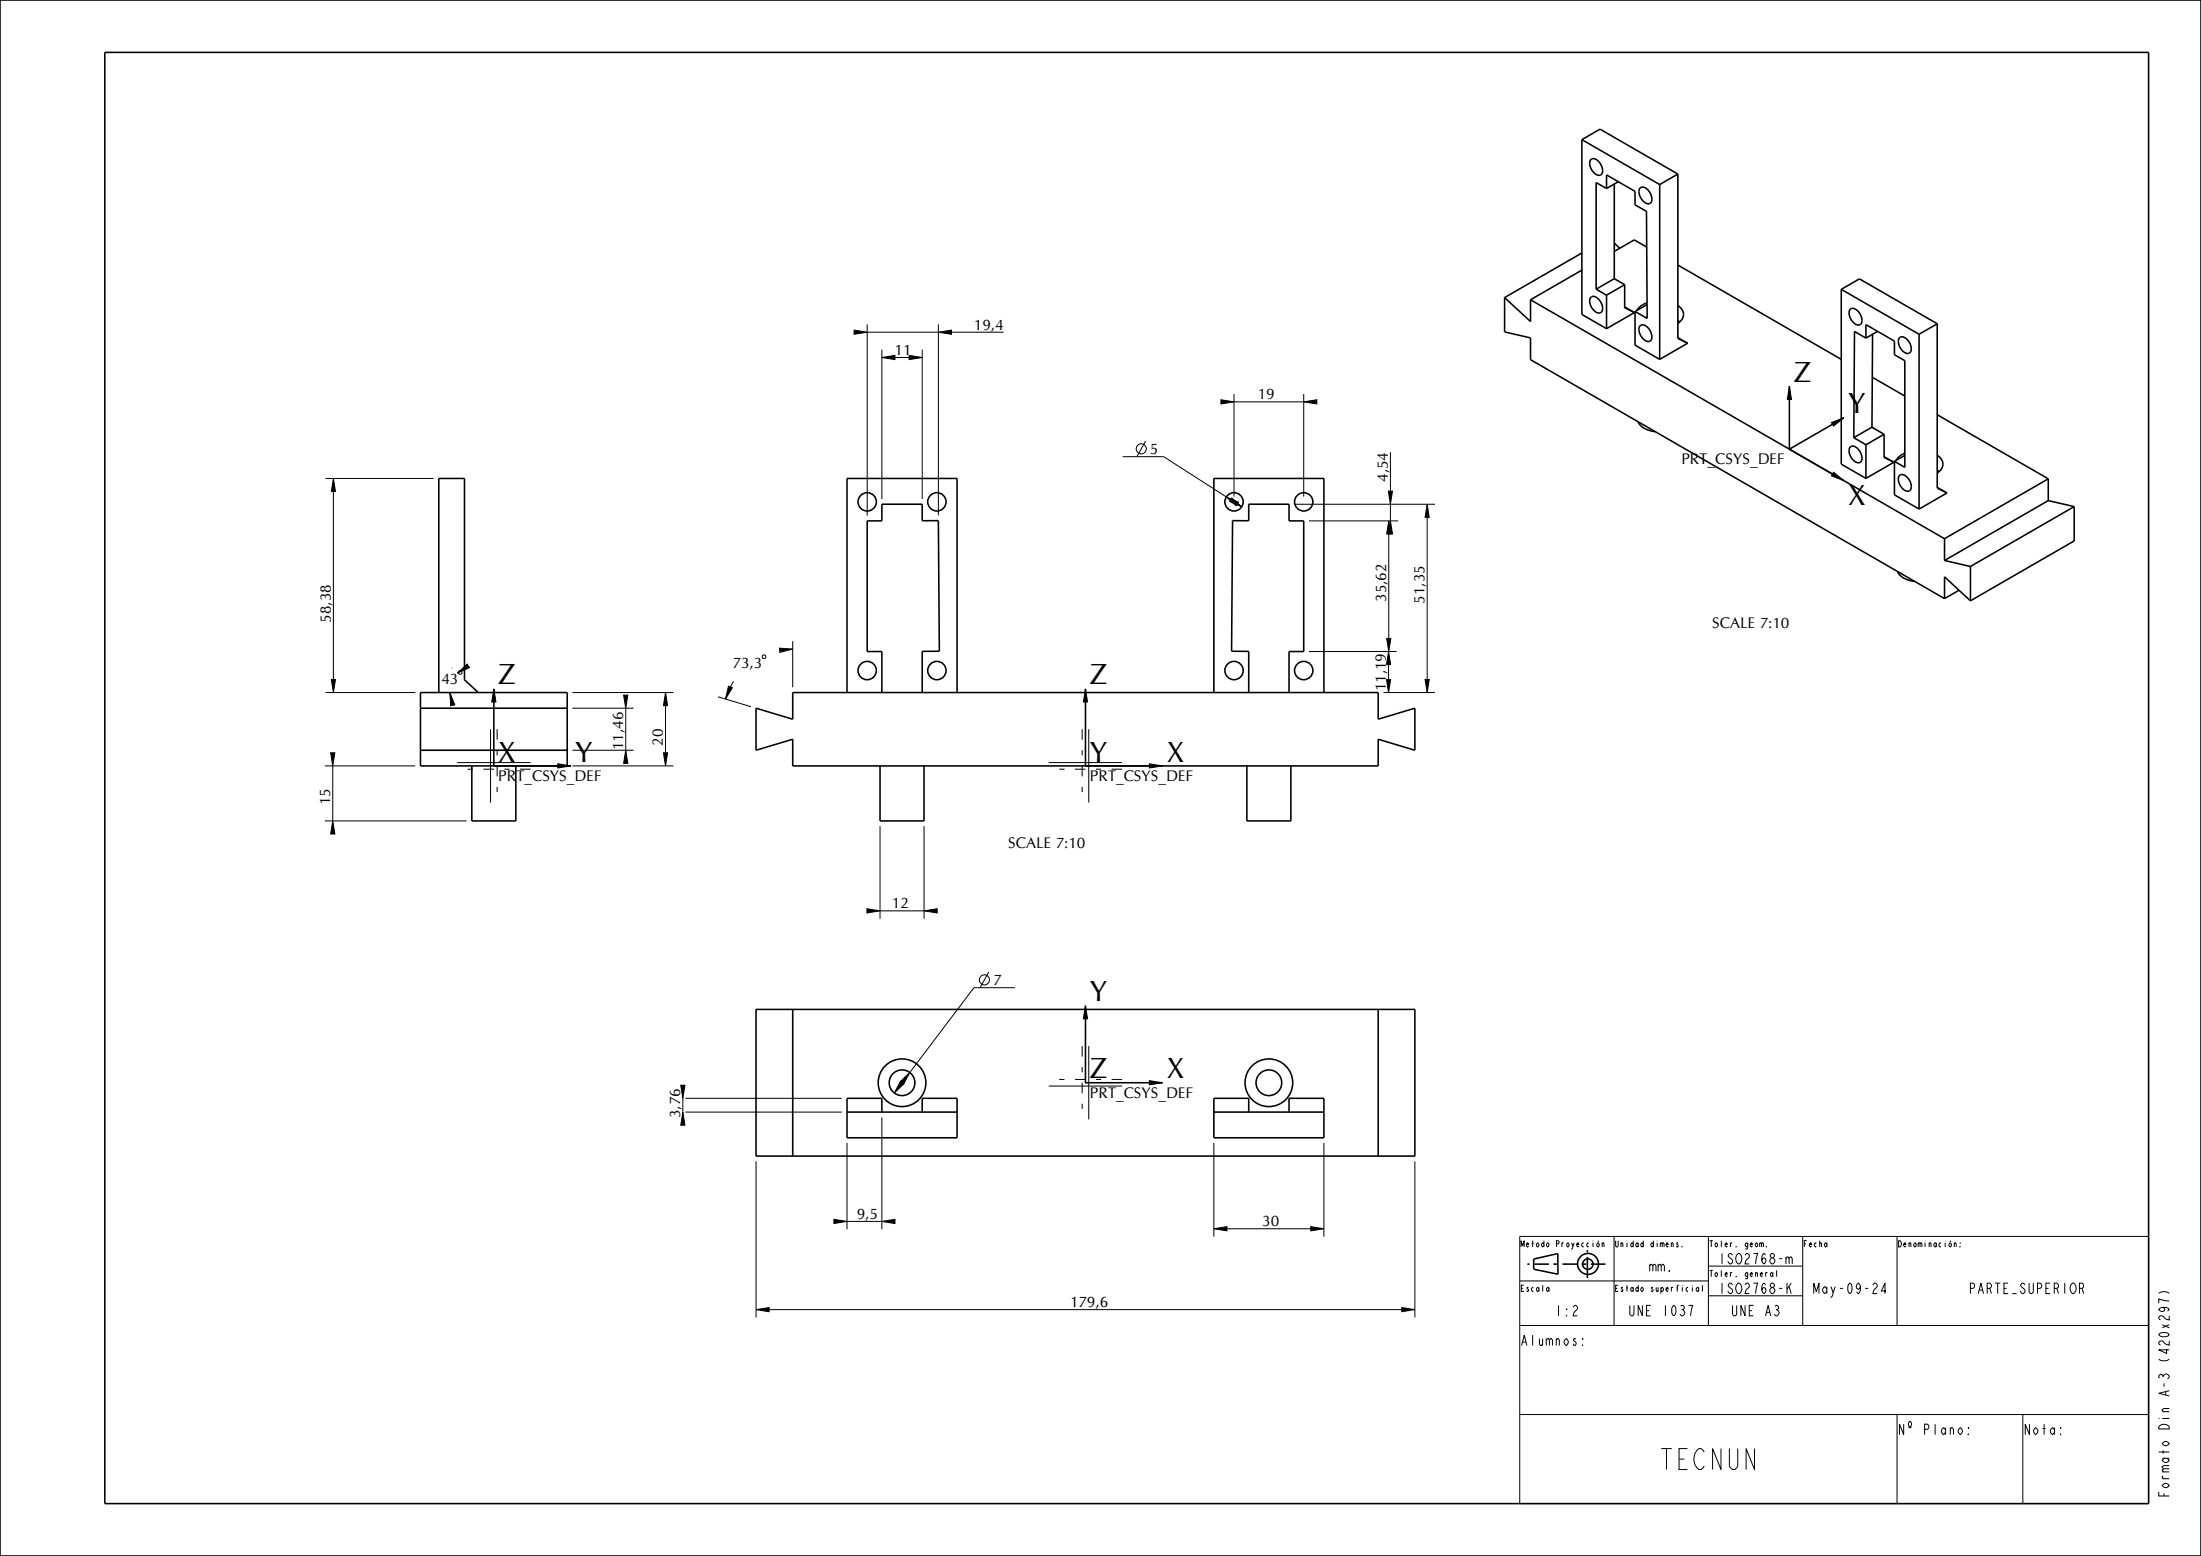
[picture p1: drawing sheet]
<svg xmlns="http://www.w3.org/2000/svg" width="420mm" height="297mm" viewBox="0 0 420 297" stroke-linecap="round" stroke-linejoin="round" font-family="sans-serif">
<g fill="none" stroke="#000" stroke-width=".19">
<path d="M163 63l2.5 .4-2.5 .4zM165.5 61.9v36.5M165.5 63.4h13.6M168.3 68.2l2.5-.4v.8zM168.3 66.7v28.5M170.8 68.2h2.7M173.5 67.8l2.5 .4-2.5 .4zM176 66.7v28.5M179.1 63.4l2.5-.4v.8zM179.1 61.9v36.5M181.6 63.4h9.9M233 76.3l2.5 .4-2.5 .4z"/>
<path d="M235.5 75.2v19.6M235.5 76.7h13.3M248.8 76.7l2.5-.4v.8zM248.8 75.2v19.6M341.5 73.7l.4 2.5h-.8zM62.1 91.3h20.6M63.6 91.3l.4 2.5h-.8zM63.6 93.8v35.9M214.2 87.2h7.9l11.9 7.6M218.6 84.2l-1.7 3M234 94.8l2.3 1.1-.4 .6zM235.1 95l1.9 1.7-2.4-1z"/>
<path d="M247 96.2h26.8M249.8 99.4h17M264.9 93.7h.8l-.4 2.5zM265 99.4l.4 2.5h-.8zM265.3 99.4l.4 2.5h-.8zM265.3 86.3v7.4M265.3 96.2v3.2M272.3 96.2l.4 2.5h-.8zM272.3 98.7v31M349.5 80.6l2.3-.9-1.9 1.6zM349.9 90.1l2 1.6-2.4-.9zM265 101.9v20"/>
<path d="M62.1 132.2h17.1M63.2 129.7h.8l-.4 2.5zM85.8 132.2l1 2.3-.8 .2zM86.2 127.5h.1M87.3 128.5l1.8-1.7 .5 .6zM87.6 128h.4l.1 .2v.3l-.1 .2h-.4l-.1-.2v-.3zM94.2 131.5l.4 2.5h-.8zM109.2 132.2h19.3M109.2 135.2h11.7M119 132.7h.8l-.4 2.5zM119.4 135.2v8M127 132.2l.4 2.5h-.8z"/>
<path d="M127 134.7v9M137 133l6.3 1.9M139 131l.8 .3-1.4 2.1zM140 130.1l-.6 1M145.4 125.2l.2-.2h.3l.2 .2v.3l-.2 .2h-.3l-.2-.2zM148.7 123.7l2.6 .2-2.5 .6zM151.3 122.4v8.8M207.1 131.5l.4 2.5h-.8zM249.8 124.4h16.7M264 132.2h9.8M264.6 129.7h.8l-.4 2.5zM264.6 121.9h.8l-.4 2.5z"/>
<path d="M265 124.4l.4 2.5h-.8zM265 126.9v2.8M271.9 129.7h.8l-.4 2.5zM62 156.7h27M62 146.2h17.2M63.1 143.7h.8l-.4 2.5zM63.5 156.7l.4 2.5h-.8zM63.5 146.2v10.5M106.4 145.8l2.5 .4-2.5 .4zM109.2 146.2h19.3M109.2 143.2h11.7M119.4 143.2l.4 2.5h-.8z"/>
<path d="M126.6 143.7h.8l-.4 2.5zM167.9 157.7v17.7M176.3 157.7v17.7M219.3 145.8l2.5 .4-2.5 .4zM165.4 173.5l2.5 .4-2.5 .4zM167.9 173.9h8.4M176.3 173.9l2.5-.4v.8zM188.7 185.5l-1.7 3M193.7 188.5h-7.9l-12.2 16.2M207.1 192l.4 2.5h-.8zM129.9 207.1h.8l-.4 2.5zM130.3 212.3l.4 2.5h-.8z"/>
<path d="M130.3 209.6v2.7M130.8 212.3h29.8M130.8 209.6h29.8M161.6 218.2v16.4M168.3 213.3v21.3M171.8 206.5l1.8-1.8-1.2 2.3zM171.8 206.4l.7 .5-1.8 1.7zM219.3 206.3l2.5 .4-2.5 .4zM231.6 218.2v17.8M252.6 218.2v17.8M144.3 221.7v29.8M159.1 232.7l2.5 .4-2.5 .4z"/>
<path d="M161.6 233.1h6.7M168.3 233.1l2.5-.4v.8zM231.6 234.5l2.5-.4v.8zM234.1 234.5h16M250.1 234.1l2.5 .4-2.5 .4zM270 221.7v29.8M290 236h120v51h-120zM308 236v17M326 236v17M344 236v17M362 236v17M144.3 250l2.5-.4v.8z"/>
<path d="M146.8 250h120.7M267.5 249.6l2.5 .4-2.5 .4zM290 253h120M290 244.5h36M326 247.3h18M326 241.7h18M411.9 246.8a1.78 1.78 0 0 1 2 0M290 270h120M362 270v17M386 270v17"/>
<circle cx="217.8" cy="85.7" r=".98"/>
<circle cx="187.8" cy="187" r=".98"/>
</g>
<g fill="none" stroke="#000" stroke-width=".3">
<path d="M0 0h420v297h-420zM20 10h390v277h-390zM301.9 26.7l3.4-2 14.9 8.5M301.9 26.7v33.3l4.7 2.7M301.9 26.7l14.8 8.5M303.6 30.5v-.1a1.16 1.16 0 0 1 1.7 .7 1.7 1.7 0 0 1 .2 2.2 1.16 1.16 0 0 1-1.6-.6 1.78 1.78 0 0 1-.3-2.2zM306.6 36l-2-1.2v20.4M306.6 36v-2.6l5.4 3.1v2.6l2.2 1.2 .1 20.5-2.3-1.3M308 35.1v18.1M308.8 34.7l-2.2 1.3M313 35.9v-.1a1.16 1.16 0 0 1 1.7 .7 1.7 1.7 0 0 1 .2 2.3 1.16 1.16 0 0 1-1.6-.7 1.78 1.78 0 0 1-.3-2.2zM316.7 35.2v33.4"/>
<path d="M320.2 33.2l-3.5 2M320.2 33.2v31.4l1.8 .9M287.1 56.8v6.6l5 1.1v4.2l79 45.6M287.1 56.8l5 4.6v-4.2M292.1 57.2l79 45.6M301.9 48.3l-14.8 8.5M301.9 51.6l-9.8 5.6M303.6 56.8v-.1a1.16 1.16 0 0 1 1.7 .7 1.7 1.7 0 0 1 .2 2.2 1.16 1.16 0 0 1-1.6-.6 1.78 1.78 0 0 1-.3-2.2zM304.6 55.2l2 1.1M306.6 56.3v6.4M308 53.2l-3.4 2M308 46.4l1.1 1"/>
<path d="M308 53.2l2 1.1M310 54.3v4.4l1.9 1M310 54.3l-3.4 2M310 58.6l1.9 1.1M311.9 59.7l-5.3 3M312 59.5v6.4l4.7 2.7M314.2 47.2l-2.3-1.4-3.9 2.2M314.3 57.8l-.4 .2a3.3 3.3 0 0 0-1.5 1.3M314.3 58.1l-2.3 1.4M320.2 50.6l31.2 18M320.2 58.3a1.88 1.88 0 0 1 1.1 1.7 1.88 1.88 0 0 1-1.1 1.7M351.4 55.2v33.4l4.7 2.7"/>
<path d="M351.4 55.2l3.4-2 14.9 8.6M351.4 55.2l14.8 8.6M353 59.1l.1-.1a1.16 1.16 0 0 1 1.7 .6 1.7 1.7 0 0 1 .2 2.3 1.16 1.16 0 0 1-1.6-.6 1.78 1.78 0 0 1-.4-2.2zM313 62.2v-.1a1.16 1.16 0 0 1 1.7 .7 1.7 1.7 0 0 1 .2 2.2 1.16 1.16 0 0 1-1.6-.6 1.78 1.78 0 0 1-.3-2.2zM320.2 64.4l1.8 1.1M320.2 61.2l.3 .2M322 65.5l-5.3 3.1M341.5 73.7v12l10.3-6M356.1 64.5v-2.5l5.4 3.1v2.6l2 1.1v20.4l-2-1.1M356.1 64.5l-2.2-1.2-.2 20.2M357.3 72l6.2 3.6M357.3 63.8l-.1 17.7"/>
<path d="M358.3 63.2l-2.2 1.3M362.5 64.5v-.1a1.16 1.16 0 0 1 1.7 .7 1.7 1.7 0 0 1 .2 2.2 1.16 1.16 0 0 1-1.6-.6 1.78 1.78 0 0 1-.3-2.2zM366.2 63.8v33.4M369.7 61.8v31.4l1.8 .9M369.7 61.8l-3.5 2M369.7 79.2l21.2 12.2M312.6 80.5a3.8 3.8 0 0 0 3.3 1.9M353 85.4l.1-.1a1.16 1.16 0 0 1 1.7 .6 1.7 1.7 0 0 1 .2 2.3 1.16 1.16 0 0 1-1.6-.7 1.78 1.78 0 0 1-.4-2.1zM353.7 83.5l2.4 1.4M356.1 84.9v6.4M357.2 81.5l2.3 1.4M357.2 81.5l-3.5 2"/>
<path d="M359.5 82.9v4.4l1.9 .9M359.5 87.2l1.9 1M359.5 82.9l-3.4 2M361.4 88.2l-5.3 3.1M361.5 88.1v6.4l4.7 2.7M362.5 90.8v-.1a1.16 1.16 0 0 1 1.7 .7 1.7 1.7 0 0 1 .2 2.2 1.16 1.16 0 0 1-1.6-.6 1.78 1.78 0 0 1-.3-2.2zM363.5 86.5l-1 .6-.7 .8M363.5 86.9l-2 1.2M369.7 93l1.8 1.1M369.7 86.9a1.88 1.88 0 0 1 1.1 1.7 1.88 1.88 0 0 1-1.1 1.7M369.7 89.8l.3 .2M371.5 94.1l-5.3 3.1"/>
<path d="M390.9 95.6l4.9 1.1M390.9 91.4l-19.8 11.4M390.9 95.6l-19.8 11.4M390.9 91.4v4.2M395.8 96.7l-19.8 11.4M395.8 96.7v6.5l-19.8 11.5M362.1 109.1a3.8 3.8 0 0 0 3.3 1.9M371.1 107l4.9 1.1M371.1 114.3v-4.2l4.9 4.6M371.1 102.8v4.2M373.8 112.7l-2.7 1.6M376 108.1v6.6"/>
<path d="M80.2 135.2h28M83.7 132.2v-40.9h4.9v38.4l2.7 2.5M94.2 131.5v14.7M144.3 135.2l7 2.1v-5.1h111.7v5.1l7-2.1v8l-7-2.1v5.1h-111.7v-5.1l-7 2.1zM161.6 132.2v-40.9h21v40.9M168.3 132.2v-7.8h-2.8v-25h2.8v-3.2h7.7v3.2h3.1l.1 24.9h-3.2v7.9M207.1 131.5v14.7M231.6 132.2v-40.9h21v40.9M238.3 132.2v-7.9h-3.3l.2-24.9h3.1v-3.2h7.7v3.2h2.8v25h-2.8v7.8M80.2 143.2h28M90 146.2v10.5h8.4v-10.5M94.2 146.2h.1"/>
<path d="M108.2 146.2v-14h-28v14h28.7M167.9 146.2v10.5h8.4v-10.5M207.1 146.2h.1M237.9 146.2v10.5h8.4v-10.5M144.3 192.7h125.7v28h-125.7zM151.3 192.7v28M207.1 192v14.7M263 192.7v28M161.6 212.3h21M168.3 212.3v-2.7h-6.7v7.6h21v-7.6h-6.6v2.7M207.1 206.7h.1M207.1 206.7h14.7"/>
<path d="M231.6 212.3h21M238.3 212.3v-2.7h-6.7v7.6h21v-7.6h-6.6v2.7M302.9 238.6v.5M302.9 239.9v4M291.9 241.3h-.4M292.7 240.3l4.6-1v3.9l-4.6-.9zM295.6 241.3h-2.9M297.3 241.3h-.9M301 241.3h-2.9M302.7 241.3h-.9M306.4 241.3h-2.9"/>
<circle cx="165.5" cy="95.8" r="1.75"/>
<circle cx="178.8" cy="95.8" r="1.75"/>
<circle cx="235.5" cy="95.8" r="1.75"/>
<circle cx="248.8" cy="95.8" r="1.75"/>
<circle cx="165.5" cy="128" r="1.75"/>
<circle cx="178.8" cy="128" r="1.75"/>
<circle cx="235.5" cy="128" r="1.75"/>
<circle cx="248.8" cy="128" r="1.75"/>
<circle cx="172.1" cy="206.7" r="4.6"/>
<circle cx="172.1" cy="206.7" r="2.45"/>
<circle cx="242.1" cy="206.7" r="4.6"/>
<circle cx="242.1" cy="206.7" r="2.45"/>
<circle cx="303" cy="241.3" r="1"/>
<circle cx="303" cy="241.2" r="2"/>
</g>
<g fill="#000">
<path d="M163 63l2.5 .4-2.5 .4zM168.3 68.2l2.5-.4v.8zM173.5 67.8l2.5 .4-2.5 .4zM179.1 63.4l2.5-.4v.8zM233 76.3l2.5 .4-2.5 .4zM248.8 76.7l2.5-.4v.8zM341.5 73.7l.4 2.5h-.8zM349.5 80.6l2.3-.9-1.9 1.6zM63.6 91.3l.4 2.5h-.8zM234 94.8l2.3 1.1-.4 .6zM235.1 95l1.9 1.7-2.4-1zM265 99.4l.4 2.5h-.8z"/>
<path d="M265.3 99.4l.4 2.5h-.8zM264.9 93.7h.8l-.4 2.5zM272.3 96.2l.4 2.5h-.8zM349.9 90.1l2 1.6-2.4-.9zM63.2 129.7h.8l-.4 2.5zM85.8 132.2l1 2.3-.8 .2zM87.3 128.5l1.8-1.7 .5 .6zM94.2 131.5l.4 2.5h-.8zM119 132.7h.8l-.4 2.5zM127 132.2l.4 2.5h-.8zM139 131l.8 .3-1.4 2.1zM148.7 123.7l2.6 .2-2.5 .6z"/>
<path d="M207.1 131.5l.4 2.5h-.8zM264.6 129.7h.8l-.4 2.5zM265 124.4l.4 2.5h-.8zM264.6 121.9h.8l-.4 2.5zM271.9 129.7h.8l-.4 2.5zM63.1 143.7h.8l-.4 2.5zM63.5 156.7l.4 2.5h-.8zM106.4 145.8l2.5 .4-2.5 .4zM119.4 143.2l.4 2.5h-.8zM126.6 143.7h.8l-.4 2.5zM219.3 145.8l2.5 .4-2.5 .4zM165.4 173.5l2.5 .4-2.5 .4z"/>
<path d="M176.3 173.9l2.5-.4v.8zM207.1 192l.4 2.5h-.8zM130.3 212.3l.4 2.5h-.8zM129.9 207.1h.8l-.4 2.5zM171.8 206.4l.7 .5-1.8 1.7zM171.8 206.5l1.8-1.8-1.2 2.3zM219.3 206.3l2.5 .4-2.5 .4zM159.1 232.7l2.5 .4-2.5 .4zM168.3 233.1l2.5-.4v.8zM231.6 234.5l2.5-.4v.8zM250.1 234.1l2.5 .4-2.5 .4zM144.3 250l2.5-.4v.8z"/>
<path d="M267.5 249.6l2.5 .4-2.5 .4z"/>
</g>
<!-- layer: PRT_DEF_DTM_PLN -->
<path d="M94.9 139.2v14M206.5 139.2v14M101.2 146.8h-14M214.1 146.8h-14M206.5 199.7v14M214.1 206h-14" fill="none" stroke="#000" stroke-width=".19" stroke-dasharray="2 2 1 2" stroke-linecap="butt"/>
<path d="M93.6 139.2v14M207.8 139.2v14M87.2 145.6h14M200.1 145.6h14M207.8 199.7v14M200.1 207.3h14" fill="none" stroke="#000" stroke-width=".19"/>
<g font-size="5.6">
<text x="342.3" y="72.9">Z</text>
<text x="352.7" y="78.9">Y</text>
<text x="352.7" y="96.4">X</text>
<text x="95.1" y="130.7">Z</text>
<text x="208" y="130.7">Z</text>
<text x="95.1" y="145.4">X</text>
<text x="109.8" y="145.4">Y</text>
<text x="208" y="145.4">Y</text>
<text x="222.7" y="145.4">X</text>
<text x="208" y="191.1">Y</text>
<text x="208" y="205.8">Z</text>
<text x="222.7" y="205.8">X</text>
</g>
<text font-size="5.2" x="316.6" y="280.5">TECNUN</text>
<g font-size="2.9">
<text x="185.8" y="62.9">19,4</text>
<text x="170.7" y="67.7">11</text>
<text x="240" y="76.2">19</text>
<text x="219.4" y="86.7">5</text>
<text x="320.8" y="88.6">PRT_CSYS_DEF</text>
<text x="264.8" y="92" transform="rotate(-90 264.8 92)">4,54</text>
<text x="63.1" y="118.8" transform="rotate(-90 63.1 118.8)">58,38</text>
<text x="264.5" y="114.9" transform="rotate(-90 264.5 114.9)">35,62</text>
<text x="271.8" y="115.2" transform="rotate(-90 271.8 115.2)">51,35</text>
<text x="326.7" y="119.8">SCALE 7:10</text>
<text x="84.2" y="130.5">43</text>
<text x="139.8" y="127.5">73,3</text>
<text x="264.5" y="132" transform="rotate(-90 264.5 132)">11,19</text>
<text x="118.9" y="143.2" transform="rotate(-90 118.9 143.2)">11,46</text>
<text x="126.5" y="142.4" transform="rotate(-90 126.5 142.4)">20</text>
<text x="95.1" y="149">PRT_CSYS_DEF</text>
<text x="208" y="149">PRT_CSYS_DEF</text>
<text x="63" y="153.7" transform="rotate(-90 63 153.7)">15</text>
<text x="192.4" y="161.8">SCALE 7:10</text>
<text x="170.2" y="173.4">12</text>
<text x="189.5" y="188">7</text>
<text x="208" y="209.5">PRT_CSYS_DEF</text>
<text x="129.8" y="213.4" transform="rotate(-90 129.8 213.4)">3,76</text>
<text x="163.5" y="232.6">9,5</text>
<text x="240.9" y="234">30</text>
<text x="204.2" y="249.5">179,6</text>
</g>
<g font-size="2.6">
<text x="314.7" y="242.7">mm.</text>
<text x="328" y="241.3">ISO2768-m</text>
<text x="296.7" y="251.2">1:2</text>
<text x="310.8" y="251.2">UNE 1037</text>
<text x="328" y="246.9">ISO2768-K</text>
<text x="330.3" y="251.2">UNE A3</text>
<text x="346" y="246.9">May-09-24</text>
<text x="375.9" y="246.9">PARTE_SUPERIOR</text>
<text x="290.1" y="256.8">Alumnos:</text>
<text x="362.1" y="273.8">Nº Plano:</text>
<text x="386.1" y="273.8">Nota:</text>
<text x="413.9" y="285.9" transform="rotate(-90 413.9 285.9)">Formato Din A-3 (420x297)</text>
</g>
<g font-size="1.6">
<text x="290.1" y="238">Metodo Proyección</text>
<text x="308.1" y="238">Unidad dimens.</text>
<text x="326.1" y="238">Toler. geom.</text>
<text x="344.1" y="238">Fecha</text>
<text x="362.1" y="238">Denominación:</text>
<text x="326.1" y="243.7">Toler. general</text>
<text x="290.1" y="246.5">Escala</text>
<text x="308.1" y="246.5">Estado superficial</text>
</g>
</svg>
